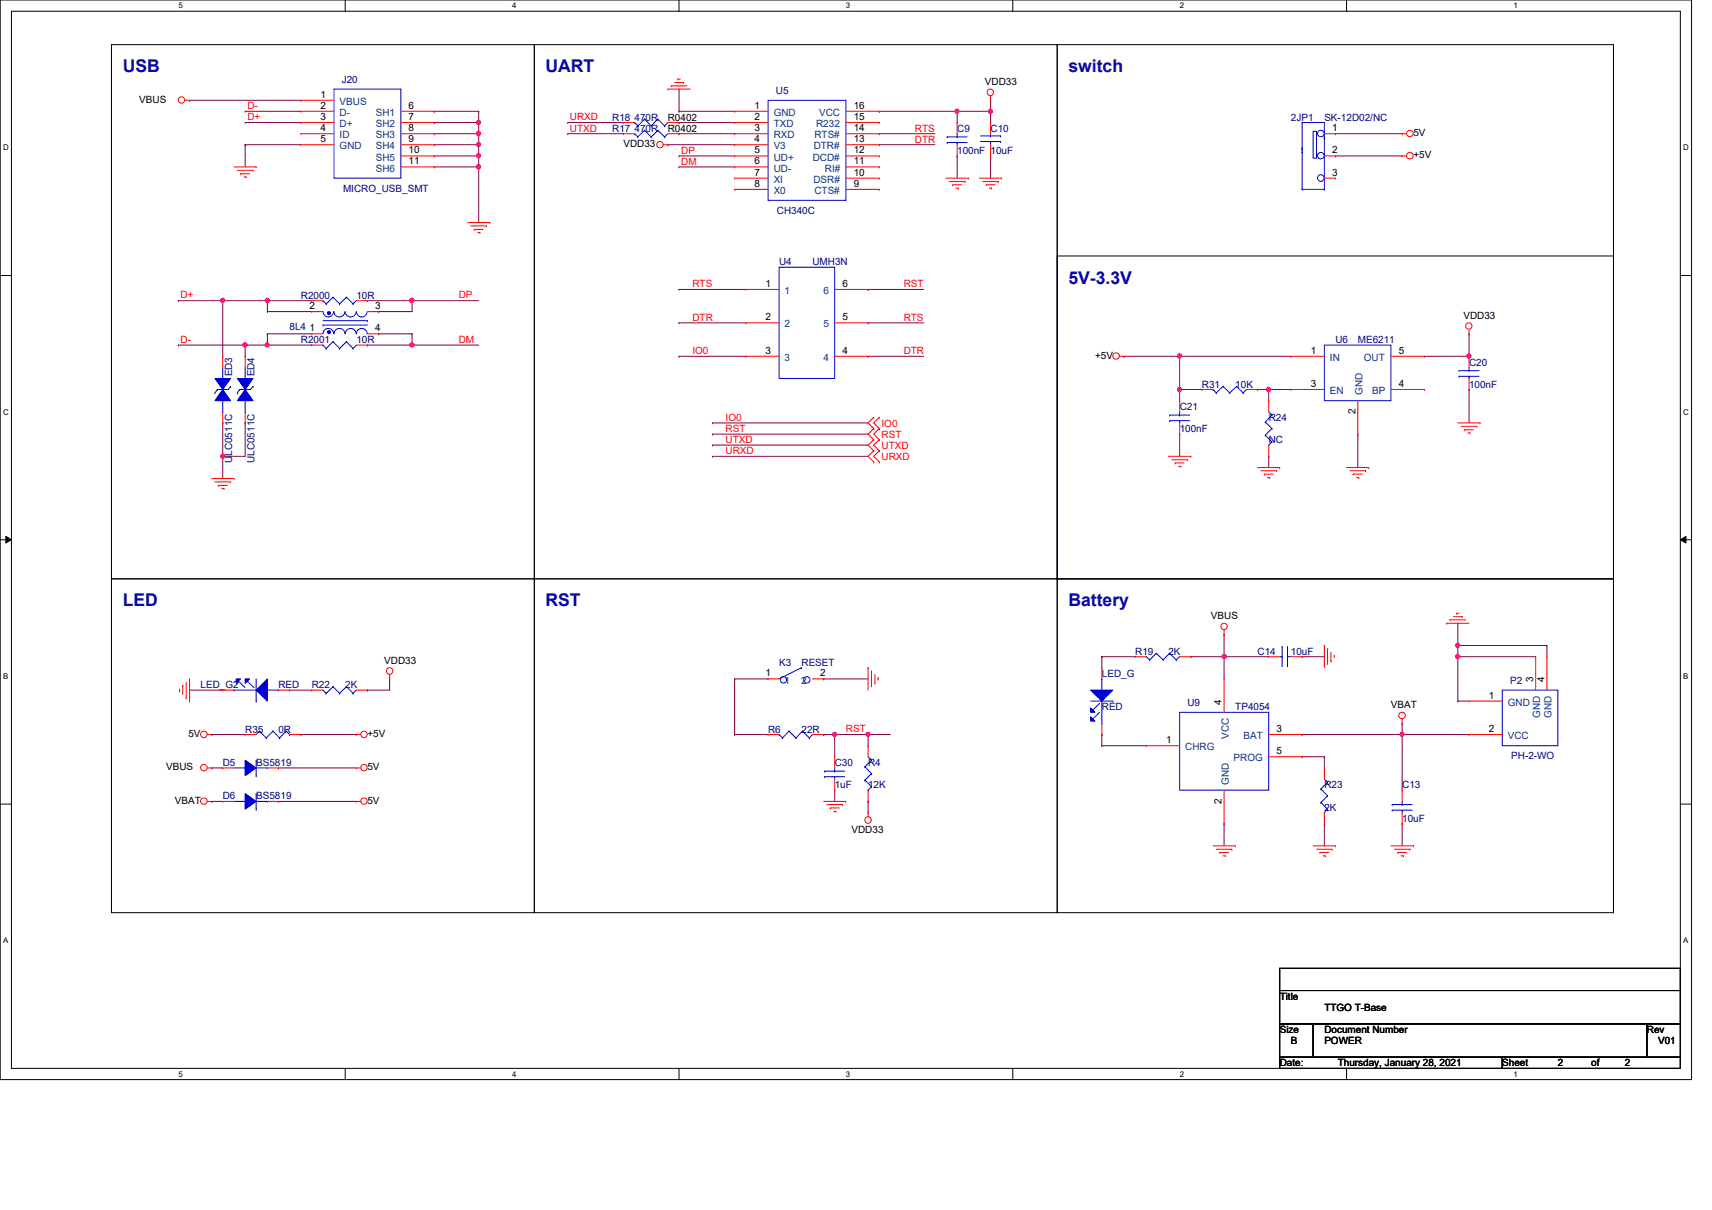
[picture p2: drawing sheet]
<svg xmlns="http://www.w3.org/2000/svg" width="297mm" height="210mm" viewBox="0 0 297 210" stroke-linecap="round" stroke-linejoin="round" font-family="sans-serif">
<path d="M0 0h293.5v187.3h-293.5zM2 1.9h289.5v183.4h-289.5z" fill="none" stroke="#000" stroke-width=".17"/>
<g fill="#fff">
<path d="M30.9 .2h.8v1.5h-.8z"/>
<path d="M30.9 185.5h.8v1.6h-.8z"/>
</g>
<path d="M59.9 0v1.9M59.9 185.3v2" fill="none" stroke="#000" stroke-width=".17"/>
<g fill="#fff">
<path d="M88.9 .2h.7v1.5h-.7z"/>
<path d="M88.9 185.5h.7v1.6h-.7z"/>
</g>
<path d="M117.8 0v1.9M117.8 185.3v2" fill="none" stroke="#000" stroke-width=".17"/>
<g fill="#fff">
<path d="M146.8 .2h.7v1.5h-.7z"/>
<path d="M146.8 185.5h.7v1.6h-.7z"/>
</g>
<path d="M175.7 0v1.9M175.7 185.3v2" fill="none" stroke="#000" stroke-width=".17"/>
<g fill="#fff">
<path d="M204.7 .2h.7v1.5h-.7z"/>
<path d="M204.7 185.5h.7v1.6h-.7z"/>
</g>
<path d="M233.6 0v1.9M233.6 185.3v2" fill="none" stroke="#000" stroke-width=".17"/>
<g fill="#fff">
<path d="M262.6 .2h.8v1.5h-.8z"/>
<path d="M262.6 185.5h.8v1.6h-.8z"/>
<path d="M.5 24.8h1v1.6h-1z"/>
<path d="M292.1 24.8h.9v1.6h-.9z"/>
<path d="M.5 70.7h1v1.5h-1z"/>
<path d="M292.1 70.7h.9v1.5h-.9z"/>
</g>
<path d="M0 47.8h2M291.5 47.8h2" fill="none" stroke="#000" stroke-width=".17"/>
<g fill="#fff">
<path d="M.5 116.5h.9v1.6h-.9z"/>
<path d="M292.1 116.5h.8v1.6h-.8z"/>
</g>
<path d="M0 93.6h2M1 93l1 .6-1 .6zM291.5 93.6l1-.6v1.2zM291.5 93.6h2" fill="none" stroke="#000" stroke-width=".17"/>
<path d="M1 93l1 .6-1 .6zM291.5 93.6l1-.6v1.2z" fill="#000"/>
<g fill="#fff">
<path d="M.5 162.4h.9v1.5h-.9z"/>
<path d="M292.1 162.4h.8v1.5h-.8z"/>
</g>
<path d="M19.3 7.7h73.4v92.7h-73.4zM92.7 7.7h90.7v92.7h-90.7zM183.4 7.7h96.5v92.7h-96.5zM183.4 44.4h96.5v56h-96.5zM19.3 100.4h73.4v57.9h-73.4zM92.7 100.4h90.7v57.9h-90.7zM183.4 100.4h96.5v57.9h-96.5zM0 139.5h2M291.5 139.5h2" fill="none" stroke="#000" stroke-width=".17"/>
<path d="M75.3 19.3h.1M75.3 19.3h7.8M75.3 21.3h.1M75.3 21.3h7.8M83.1 21.3h.1M83.1 21.3v1.9" fill="none" stroke="#7f003f" stroke-width=".17"/>
<circle cx="83" cy="21.2" r=".37" fill="#f0f"/>
<circle cx="83" cy="21.2" r=".37" fill="none" stroke="#f0f" stroke-width=".17"/>
<path d="M75.3 23.2h.1M75.3 23.2h7.8M83.1 23.2h.1M83.1 23.2v1.9" fill="none" stroke="#7f003f" stroke-width=".17"/>
<circle cx="83" cy="23.2" r=".38" fill="#f0f"/>
<circle cx="83" cy="23.2" r=".38" fill="none" stroke="#f0f" stroke-width=".17"/>
<path d="M75.3 25.1h.1M75.3 25.1h7.8M83.1 29h.1M83.1 29v9.6" fill="none" stroke="#7f003f" stroke-width=".17"/>
<circle cx="83" cy="29" r=".38" fill="#f0f"/>
<circle cx="83" cy="29" r=".38" fill="none" stroke="#f0f" stroke-width=".17"/>
<path d="M75.3 27.1h.1M75.3 27.1h7.8" fill="none" stroke="#7f003f" stroke-width=".17"/>
<circle cx="83" cy="27" r=".37" fill="#f0f"/>
<circle cx="83" cy="27" r=".37" fill="none" stroke="#f0f" stroke-width=".17"/>
<g fill="none" stroke="#7f003f" stroke-width=".17">
<path d="M32.9 17.4h.1M32.9 17.4h19.3M42.5 19.3h.1M42.5 19.3h9.7M42.5 25.1h.1M42.5 21.3h.1M42.5 25.1h9.7M42.5 25.1v3.9M42.5 21.3h9.7M75.3 29h.1M83.1 27.1h.1M83.1 25.1h.1"/>
<path d="M83.1 25.1v3.9h-7.8"/>
</g>
<circle cx="83" cy="25.1" r=".37" fill="#f0f"/>
<circle cx="83" cy="25.1" r=".37" fill="none" stroke="#f0f" stroke-width=".17"/>
<path d="M83.1 19.3h.1M83.1 19.3v2M46.4 52.2h.1M46.4 52.2h7.7" fill="none" stroke="#7f003f" stroke-width=".17"/>
<circle cx="46.4" cy="52.1" r=".38" fill="#f0f"/>
<circle cx="46.4" cy="52.1" r=".38" fill="none" stroke="#f0f" stroke-width=".17"/>
<path d="M71.5 59.9h.1M71.5 59.9h11.6" fill="none" stroke="#7f003f" stroke-width=".17"/>
<circle cx="71.5" cy="59.8" r=".37" fill="#f0f"/>
<circle cx="71.5" cy="59.8" r=".37" fill="none" stroke="#f0f" stroke-width=".17"/>
<path d="M71.5 52.2h.1M71.5 52.2h11.6" fill="none" stroke="#7f003f" stroke-width=".17"/>
<circle cx="71.5" cy="52.1" r=".38" fill="#f0f"/>
<circle cx="71.5" cy="52.1" r=".38" fill="none" stroke="#f0f" stroke-width=".17"/>
<g fill="none" stroke="#7f003f" stroke-width=".17">
<path d="M46.4 54.1h.1M46.4 57.9h.1M46.4 59.9h.1M46.4 54.1h7.7M46.4 57.9h7.7M46.4 59.9h7.7M63.8 52.2h.1M63.8 52.2h7.7M65.7 54.1h.1M65.7 57.9h.1M65.7 57.9h5.8M71.5 52.2h.1"/>
<path d="M71.5 57.9h.1M71.5 52.2v1.9h-5.8M71.5 57.9v2"/>
</g>
<circle cx="46.4" cy="59.8" r=".37" fill="#f0f"/>
<circle cx="46.4" cy="59.8" r=".37" fill="none" stroke="#f0f" stroke-width=".17"/>
<path d="M38.6 52.2h.1M38.6 52.2h7.8M46.4 52.2h.1M46.4 52.2v1.9M63.8 59.9h.1M63.8 59.9h7.7" fill="none" stroke="#7f003f" stroke-width=".17"/>
<circle cx="38.6" cy="52.1" r=".38" fill="#f0f"/>
<circle cx="38.6" cy="52.1" r=".38" fill="none" stroke="#f0f" stroke-width=".17"/>
<path d="M42.5 59.9h.1M46.4 57.9h.1M46.4 57.9v2h-3.9" fill="none" stroke="#7f003f" stroke-width=".17"/>
<circle cx="42.5" cy="59.8" r=".37" fill="#f0f"/>
<circle cx="42.5" cy="59.8" r=".37" fill="none" stroke="#f0f" stroke-width=".17"/>
<path d="M30.9 59.9h.1M30.9 52.2h.1M30.9 59.9h11.6M30.9 52.2h7.7M38.6 52.2h.1M38.6 52.2v9.6M42.5 59.9h.1M42.5 59.9v1.9M38.6 79.2h.1M38.6 79.2v3.8" fill="none" stroke="#7f003f" stroke-width=".17"/>
<circle cx="38.7" cy="79.1" r=".37" fill="#f0f"/>
<circle cx="38.7" cy="79.1" r=".37" fill="none" stroke="#f0f" stroke-width=".17"/>
<path d="M254.9 57.9h.1M254.9 57.9v3.9h-7.8M38.6 79.2h.1M38.6 73.4h.1M38.6 73.4v5.8M42.5 73.4h.1M42.5 73.4v5.8h-3.9M247.1 61.8h.1M254.9 67.6h.1M254.9 67.6v5.8" fill="none" stroke="#7f003f" stroke-width=".17"/>
<circle cx="254.8" cy="61.8" r=".38" fill="#f0f"/>
<circle cx="254.8" cy="61.8" r=".38" fill="none" stroke="#f0f" stroke-width=".17"/>
<g fill="none" stroke="#7f003f" stroke-width=".17">
<path d="M117.8 56h.1M117.8 50.2h.1M117.8 56h11.6M117.8 50.2h11.6M150.6 56h.1M150.6 50.2h.1M150.6 56h9.7M150.6 50.2h9.7M117.8 61.8h.1M117.8 61.8h11.6M123.6 75.3h.1M123.6 79.2h.1"/>
<path d="M123.6 77.2h.1M123.6 73.4h.1M123.6 75.3h27M123.6 79.2h27M123.6 77.2h27M123.6 73.4h27M150.6 61.8h.1M150.6 61.8h9.7M204.7 75.3h.1M204.7 61.8h.1M204.7 75.3v3.9M204.7 61.8h19.3"/>
<path d="M220.1 67.6h.1M220.1 67.6h3.9M235.6 75.3h.1M235.6 75.3v5.8M32.9 119.7h.1M32.9 119.7h5.7M50.2 119.7h.1M50.2 119.7h3.9M63.8 119.7h.1M67.6 117.8h.1M67.6 117.8v1.9h-3.8M36.7 133.2h.1"/>
<path d="M36.7 133.2h1.9M48.3 133.2h.1M48.3 133.2h13.5"/>
</g>
<circle cx="204.6" cy="61.8" r=".38" fill="#f0f"/>
<circle cx="204.6" cy="61.8" r=".38" fill="none" stroke="#f0f" stroke-width=".17"/>
<path d="M195 61.8h.1M195 61.8h9.7M204.7 67.6h.1M204.7 67.6v1.9M252.9 113.9h.1M252.9 112h.1M252.9 113.9h13.5M252.9 112v1.9M252.9 112h15.5M268.4 112h.1M268.4 112v1.9" fill="none" stroke="#7f003f" stroke-width=".17"/>
<circle cx="252.9" cy="111.9" r=".37" fill="#f0f"/>
<circle cx="252.9" cy="111.9" r=".37" fill="none" stroke="#f0f" stroke-width=".17"/>
<path d="M252.9 108.1h.1M252.9 108.1v3.9M144.8 137.1h.1M144.8 137.1v1.9M150.6 139h.1M150.6 127.4h.1M150.6 139v1.9M150.6 127.4h3.9" fill="none" stroke="#7f003f" stroke-width=".17"/>
<circle cx="150.6" cy="127.4" r=".37" fill="#f0f"/>
<circle cx="150.6" cy="127.4" r=".37" fill="none" stroke="#f0f" stroke-width=".17"/>
<g fill="none" stroke="#7f003f" stroke-width=".17">
<path d="M127.5 117.8h.1M127.5 117.8v9.6M127.5 117.8h5.8M252.9 113.9h.1M252.9 113.9v7.7M127.5 127.4h.1M127.5 127.4h5.8M142.9 127.4h.1M142.9 127.4h1.9M144.8 127.4h.1M144.8 127.4v3.9M252.9 121.6h.1"/>
<path d="M252.9 121.6h2"/>
</g>
<circle cx="252.9" cy="113.9" r=".37" fill="#f0f"/>
<circle cx="252.9" cy="113.9" r=".37" fill="none" stroke="#f0f" stroke-width=".17"/>
<path d="M204.7 67.6h.1M204.7 67.6h3.8M142.9 117.8h.1M142.9 117.8h7.7" fill="none" stroke="#7f003f" stroke-width=".17"/>
<circle cx="204.6" cy="67.6" r=".38" fill="#f0f"/>
<circle cx="204.6" cy="67.6" r=".38" fill="none" stroke="#f0f" stroke-width=".17"/>
<path d="M204.7 61.8h.1M204.7 61.8v5.8M144.8 127.4h.1M144.8 127.4h5.8M150.6 127.4h.1M150.6 127.4v2" fill="none" stroke="#7f003f" stroke-width=".17"/>
<circle cx="144.8" cy="127.4" r=".37" fill="#f0f"/>
<circle cx="144.8" cy="127.4" r=".37" fill="none" stroke="#f0f" stroke-width=".17"/>
<g fill="none" stroke="#7f003f" stroke-width=".17">
<path d="M117.8 19.3h.1M117.8 15.5h.1M117.8 19.3h9.7M117.8 15.5v3.8M166.1 19.3h.1M166.1 19.3h5.8M115.9 25.1h.1M115.9 25.1h11.6M117.8 29h.1M117.8 27.1h.1M117.8 29h9.7M117.8 27.1h9.7"/>
<path d="M152.6 25.1h.1M152.6 23.2h.1M152.6 25.1h9.6M152.6 23.2h9.6"/>
</g>
<circle cx="166" cy="19.3" r=".38" fill="#f0f"/>
<circle cx="166" cy="19.3" r=".38" fill="none" stroke="#f0f" stroke-width=".17"/>
<path d="M171.9 19.3h.1M171.9 19.3v2" fill="none" stroke="#7f003f" stroke-width=".17"/>
<circle cx="171.8" cy="19.3" r=".38" fill="#f0f"/>
<circle cx="171.8" cy="19.3" r=".38" fill="none" stroke="#f0f" stroke-width=".17"/>
<g fill="none" stroke="#7f003f" stroke-width=".17">
<path d="M166.1 19.3h.1M166.1 19.3v2M171.9 17.4h.1M171.9 17.4v1.9M98.5 21.3h.1M98.5 23.2h.1M98.5 21.3h9.7M98.5 23.2h9.7M117.8 21.3h.1M117.8 23.2h.1M117.8 21.3h9.7M117.8 23.2h9.7"/>
<path d="M166.1 27.1h.1M166.1 27.1v3.8M171.9 27.1h.1M171.9 27.1v3.8M212.4 113.9h.1M212.4 113.9v3.9"/>
</g>
<circle cx="212.4" cy="113.9" r=".37" fill="#f0f"/>
<circle cx="212.4" cy="113.9" r=".37" fill="none" stroke="#f0f" stroke-width=".17"/>
<g fill="none" stroke="#7f003f" stroke-width=".17">
<path d="M191.2 113.9h.1M191.2 113.9h5.8M191.2 113.9v1.9M212.4 113.9h.1M212.4 113.9h7.7M191.2 129.4h.1M191.2 127.4h.1M191.2 129.4h7.7M191.2 127.4v2M225.9 131.3h.1M225.9 131.3h3.9M229.8 131.3h.1"/>
<path d="M229.8 131.3v1.9M243.3 127.4h.1M243.3 127.4h11.6M212.4 142.9h.1M212.4 142.9v3.8"/>
</g>
<circle cx="243.3" cy="127.4" r=".37" fill="#f0f"/>
<circle cx="243.3" cy="127.4" r=".37" fill="none" stroke="#f0f" stroke-width=".17"/>
<g fill="none" stroke="#7f003f" stroke-width=".17">
<path d="M220.1 79.2h.1M220.1 67.6h.1M220.1 67.6v1.9M220.1 79.2v1.9M206.6 113.9h.1M212.4 110.1h.1M212.4 110.1v3.8h-5.8M225.9 113.9h.1M225.9 113.9h3.9M36.7 139h.1M36.7 139h1.9M48.3 139h.1"/>
<path d="M48.3 139h13.5M225.9 127.4h.1M225.9 127.4h17.4M243.3 127.4h.1M243.3 125.5h.1M243.3 125.5v11.6M229.8 142.9h.1M229.8 142.9v3.8M243.3 142.9h.1M243.3 142.9v3.8"/>
</g>
<circle cx="220.1" cy="67.6" r=".38" fill="#f0f"/>
<circle cx="220.1" cy="67.6" r=".38" fill="none" stroke="#f0f" stroke-width=".17"/>
<path d="M152.6 19.3h.1M152.6 19.3h13.5M231.7 23.2h.1M231.7 27.1h.1M231.7 23.2h11.6M231.7 27.1h11.6M218.2 67.6h.1M218.2 67.6h1.9M36.7 127.4h.1M36.7 127.4h5.8M52.2 127.4h.1M52.2 127.4h9.6" fill="none" stroke="#7f003f" stroke-width=".17"/>
<g fill="none" stroke="#f00" stroke-width=".17">
<path d="M32.1 17.4h.8M32.9 17.4h.1M115.9 15.5h.1M115.9 15.5h3.9M116.5 14.9h.1M116.5 14.9h2.7M117 14.3h1.6M117.6 13.7h.1M117.6 13.7h.4M118.6 14.3h.1M171.9 17.4h.1M171.9 16.6v.8"/>
<path d="M40.6 29h3.8M41.2 29.5h2.7M41.7 30.1h.1M41.7 30.1h1.6M42.3 30.7h.4M42.7 30.7h.1M43.9 29.5h.1M44.4 29h.1M81.1 38.6h3.9M81.7 39.2h2.7M82.3 39.8h.1M82.3 39.8h1.5"/>
<path d="M84.4 39.2h.1M85 38.6h.1M115.1 25.1h.8M115.9 25.1h.1M164.1 30.9h3.9M164.7 31.5h2.7M165.3 32h.1M165.3 32h1.5M165.9 32.6h.4M166.1 27.1h.1M166.1 21.3h.1M166.1 21.3v1.9"/>
<path d="M166.1 25.1v2M166.3 32.6h.1M167.4 31.5h.1M168 30.9h.1M169.9 30.9h3.9M170.5 31.5h2.7M171.1 32h.1M171.1 32h1.5M171.7 32.6h.3M172 32.6h.1M173.2 31.5h.1M173.8 30.9h.1"/>
<path d="M229.8 30.9h1.9M229.8 23.2h1.9M229.8 27.1h1.9M231.7 23.2h.1M231.7 30.9h.1M231.7 27.1h.1M243.3 23.2h.1M243.3 27.1h.1M243.3 23.2h.7M243.3 27.1h.7M82.9 40.3h.4M83.3 40.3h.1"/>
<path d="M254.9 57.9h.1M254.9 57.1v.8M151.6 72.4h.1M151.6 74.3h.1M151.6 76.3h.1M151.6 78.2h.1M151.6 72.4l-1 1 1 .9M151.6 74.3l-1 1 1 1M151.6 76.3l-1 .9 1 1M151.6 78.2l-1 1 1 .9M152.6 74.3h.1M152.6 72.4h.1"/>
<path d="M152.6 76.3h.1M152.6 78.2h.1M152.6 72.4l-1 1 1 .9M152.6 74.3l-1 1 1 1M152.6 76.3l-1 .9 1 1M152.6 78.2l-1 1 1 .9M194.3 61.8h.7M195 61.8h.1M202.7 79.2h3.9M203.3 79.8h2.7M206 79.8h.1M206.6 79.2h.1"/>
<path d="M224 61.8h.1M224 67.6h.1M224 61.8h5.8M224 67.6h5.8M235.6 75.3h.1M235.6 69.5v5.8M241.3 61.8h5.8M241.3 67.6h5.8M247.1 61.8h.1M247.1 67.6h.1M252.9 73.4h3.9M253.5 74h2.7"/>
<path d="M254.1 74.5h.1M254.1 74.5h1.5M254.7 75.1h.4M255.1 75.1h.1M256.2 74h.1M256.8 73.4h.1M36.7 83h3.9M37.3 83.6h2.7M37.9 84.2h.1M37.9 84.2h1.6M38.5 84.8h.4M38.9 84.8h.1"/>
<path d="M40 83.6h.1M40.6 83h.1M151.6 80.1h.1M152.6 80.1h.1M203.9 80.3h.1M203.9 80.3h1.5M204.5 80.9h.4M204.9 80.9h.1M218.2 81.1h3.8M218.8 81.7h2.7M219.4 82.3h.1M219.4 82.3h1.5"/>
<path d="M219.9 82.8h.4M220.3 82.8h.1M221.5 81.7h.1M222 81.1h.1M233.6 81.1h3.9M234.2 81.7h2.7M234.8 82.3h.1M234.8 82.3h1.5M235.4 82.8h.4M235.8 82.8h.1M236.9 81.7h.1M237.5 81.1h.1"/>
<path d="M31.2 119.9h.1M31.2 119.5v.4M31.7 118.9h.1M31.7 118.9v1.6M32.3 118.4v2.7M32.9 117.8v3.8M54.1 119.7h.1M54.1 119.7h1.9M61.8 119.7h2M63.8 119.7h.1M67.6 117.8h.1M67.6 117v.8"/>
<path d="M150.6 115.8h.1M150.6 115.8v3.9M151.2 116.4h.1M151.2 116.4v2.7M151.8 118.5h.1M151.8 117v1.5M152.4 117.6h.1M152.4 117.6v.4M197 113.9h.1M197 113.9h1.9M204.7 113.9h1.9M206.6 113.9h.1"/>
<path d="M212.4 110.1h.1M212.4 109.3v.8M229.8 112h.1M229.8 112v3.8M230.3 112.6h.1M230.3 112.6v2.7M230.9 114.7h.1M230.9 113.2v1.5M231.5 113.7h.1M231.5 113.7v.4M251 108.1h.1M251 108.1h3.9"/>
<path d="M251.6 107.5h.1M251.6 107.5h2.7M252.2 107h1.5M252.7 106.4h.1M252.7 106.4h.4M253.7 107h.1M32.3 121.1h.1M32.9 121.6h.1M36 133.2h.7M36 139h.7M36 127.4h.7M36.7 133.2h.1"/>
<path d="M36.7 139h.1M36.7 127.4h.1M61.8 133.2h.1M61.8 139h.1M61.8 127.4h.1M61.8 133.2h.8M61.8 139h.8M61.8 127.4h.8M142.9 139h3.9M143.5 139.6h2.7M146.2 139.6h.1M146.8 139h.1"/>
<path d="M243.3 125.5h.1M243.3 124.7v.8M144.1 140.2h.1M144.1 140.2h1.5M144.6 140.8h.4M145 140.8h.1M150.6 140.9h.1M150.6 140.9v.8M210.5 146.7h3.8M211 147.3h2.7M211.6 147.9h.1M211.6 147.9h1.6"/>
<path d="M212.2 148.5h.4M212.6 148.5h.1M213.7 147.3h.1M214.3 146.7h.1M227.8 146.7h3.9M228.4 147.3h2.7M229 147.9h.1M229 147.9h1.5M229.6 148.5h.4M230 148.5h.1M231.1 147.3h.1M231.7 146.7h.1"/>
<path d="M241.3 146.7h3.9M241.9 147.3h2.7M242.5 147.9h.1M242.5 147.9h1.5M243.1 148.5h.4M243.5 148.5h.1M244.6 147.3h.1M245.2 146.7h.1"/>
<circle cx="31.5" cy="17.4" r=".56"/>
<circle cx="171.8" cy="16" r=".56"/>
<circle cx="114.5" cy="25.1" r=".56"/>
<circle cx="244.6" cy="23.2" r=".56"/>
<circle cx="244.6" cy="27" r=".56"/>
<circle cx="254.8" cy="56.6" r=".56"/>
<circle cx="193.7" cy="61.8" r=".56"/>
<circle cx="67.6" cy="116.4" r=".56"/>
<circle cx="212.4" cy="108.7" r=".56"/>
<circle cx="35.4" cy="127.4" r=".57"/>
<circle cx="35.4" cy="133.2" r=".56"/>
<circle cx="35.4" cy="139" r=".56"/>
<circle cx="63.1" cy="127.4" r=".56"/>
<circle cx="63.2" cy="133.2" r=".56"/>
<circle cx="63.2" cy="139" r=".56"/>
<circle cx="243.3" cy="124.1" r=".56"/>
<circle cx="150.6" cy="142.3" r=".56"/>
</g>
<path d="M222 168h69.5v3.8h-69.5zM222 171.8h69.5v5.8h-69.5zM222 177.6h5.8v5.8h-5.8zM227.8 177.6h57.9v5.8h-57.9zM285.7 177.6h5.8v5.8h-5.8zM222 183.4h38.6v1.9h-38.6zM260.6 183.4h30.9v1.9h-30.9z" fill="none" stroke="#000" stroke-width=".17"/>
<g fill="none" stroke="#00f" stroke-width=".17">
<path d="M164.3 23.7h.1M164.3 24.7h.1M164.3 23.7h3.5M164.3 24.7h3.5M166.1 24.7h.1M166.1 23.7h.1M166.1 23.2v.5M166.1 24.7v.4M225.9 32.9h.1M225.9 21.3h.1M225.9 26.5h.1M225.9 25.7h.1"/>
<path d="M225.9 21.3h3.9v11.6M225.9 32.9h3.9M225.9 21.3v11.6M227.8 22.8h.6v4.6h-.6zM229.8 23.7h.1M229.8 32.9h.1M229.8 59.9h11.5v9.6h-11.5zM56 119.7h.1M56 119.7l.6 .6M57.8 119.1h.1M57.8 119.1l1.1 1.2M57.8 119.1l-1.2 1.2"/>
<path d="M60.1 119.1h.1M60.1 119.1l1.2 1.2M60.1 119.1l-1.2 1.2M61.8 119.7l-.5 .6M198.9 113.9h.1M198.9 113.9l.6 .6M199.5 114.5h.1M200.6 113.3h.1M200.6 113.3l1.2 1.2M200.6 113.3l-1.1 1.2M201.8 114.5h.1M202.9 113.3h.1"/>
<path d="M202.9 113.3l1.2 1.2M202.9 113.3l-1.1 1.2M204.1 114.5h.1M204.7 113.9l-.6 .6M40.6 139h1.9M42.5 139h.1M44.4 137.7v2.7M44.4 139h2M46.4 139h.1M56.6 120.3h.1M58.9 120.3h.1M61.3 120.3h.1"/>
<path d="M44.4 140.4h.1"/>
<circle cx="229.2" cy="30.9" r=".57"/>
<circle cx="229.2" cy="23.2" r=".56"/>
<circle cx="229.2" cy="27" r=".56"/>
</g>
<path d="M42.5 137.7l1.9 1.3-1.9 1.4z" fill-rule="evenodd" fill="#00f"/>
<path d="M58 15.5h11.6v15.4h-11.6zM42.5 137.7l1.9 1.3-1.9 1.4z" fill="none" stroke="#00f" stroke-width=".17"/>
<g fill="none" stroke="#f00" stroke-width=".17">
<path d="M52.2 17.4h.1M52.2 19.3h.1M52.2 17.4h5.8M52.2 19.3h5.8M69.6 19.3h5.7M75.3 19.3h.1M52.2 21.3h.1M52.2 23.2h.1M52.2 25.1h.1M52.2 21.3h5.8M52.2 23.2h5.8M52.2 25.1h5.8"/>
<path d="M69.6 21.3h5.7M69.6 23.2h5.7M69.6 25.1h5.7M69.6 27.1h5.7M69.6 29h5.7M75.3 21.3h.1M75.3 23.2h.1M75.3 25.1h.1M75.3 27.1h.1M75.3 29h.1M38.6 139h.1M38.6 139h2"/>
<path d="M46.4 139h1.9M48.3 139h.1"/>
</g>
<path d="M189.2 119.7h3.9l-1.9 1.9z" fill="#00f"/>
<path d="M189.2 119.7h3.9l-1.9 1.9z" fill="none" stroke="#00f" stroke-width=".17"/>
<path d="M189.2 122.8l.8 .8h-.8z" fill="#00f"/>
<path d="M189.2 122.8l.8 .8h-.8z" fill="none" stroke="#00f" stroke-width=".17"/>
<path d="M189.2 124.3l.8 .8h-.8z" fill="#00f"/>
<g fill="none" stroke="#00f" stroke-width=".17">
<path d="M133.3 17.4h13.5v17.4h-13.5zM135.2 46.4h9.6v19.3h-9.6zM37.7 67.6h.1M37.7 67.6h1.9M38.6 65.7h.1M38.6 71.5h.1M38.6 63.7v2M38.6 69.5v2M219.5 73.2h.1M219.5 75.5h.1M219.5 73.2l1.2 1.1M219.5 75.5l1.2 1.2"/>
<path d="M220.1 77.2h.1M220.1 71.5l.6 .5M220.7 72h.1M220.7 74.3h.1M220.7 76.7h.1M220.7 72l-1.2 1.2M220.7 74.3l-1.2 1.2M220.7 76.7l-.6 .5M253.1 64.3h.1M253.1 65.3h.1M253.1 64.3h3.5M253.1 65.3h3.5"/>
<path d="M254.9 65.3h.1M254.9 64.3h.1M254.9 63.7v.6M254.9 65.3v.4M139.1 115.8h.1M139.1 115.8l-3.9 2M191.2 117.8h.1M191.2 117.8v1.9M260.6 119.7h9.7v9.7h-9.7zM150.1 133h.1M150.1 135.3h.1M150.1 133l1.1 1.2"/>
<path d="M150.1 135.3l1.1 1.2M150.6 137.1h.1M150.6 131.3l.6 .6M151.2 131.9h.1M151.2 134.2h.1M151.2 136.5h.1M151.2 131.9l-1.1 1.1M151.2 134.2l-1.1 1.1M151.2 136.5l-.6 .6M189.2 124.3l.8 .8h-.8zM189.2 121.6h3.9M189.6 123.2h.1"/>
<path d="M189.6 124.7h.1M190.8 122l-1.2 1.2M190.8 123.6l-1.2 1.1M191.2 125.5h.1M191.2 121.6v3.9M193.1 121.6h.1"/>
<circle cx="135.9" cy="117.9" r=".56"/>
<circle cx="140" cy="117.9" r=".56"/>
</g>
<g fill="none" stroke="#f00" stroke-width=".17">
<path d="M127.5 19.3h.1M127.5 19.3h5.8M146.8 19.3h5.8M152.6 19.3h.1M127.5 21.3h.1M127.5 23.2h.1M127.5 25.1h.1M127.5 27.1h.1M127.5 29h.1M127.5 30.9h.1M127.5 32.9h.1M127.5 21.3h5.8"/>
<path d="M127.5 23.2h5.8M127.5 25.1h5.8M127.5 27.1h5.8M127.5 29h5.8M127.5 30.9h5.8M127.5 32.9h5.8M146.8 21.3h5.8M146.8 23.2h5.8M146.8 25.1h5.8M146.8 27.1h5.8M146.8 29h5.8M146.8 30.9h5.8"/>
<path d="M146.8 32.9h5.8M152.6 32.9h.1M152.6 30.9h.1M152.6 29h.1M152.6 27.1h.1M152.6 25.1h.1M152.6 23.2h.1M152.6 21.3h.1M129.4 50.2h.1M129.4 56h.1M129.4 50.2h5.8M129.4 56h5.8"/>
<path d="M144.8 50.2h5.8M144.8 56h5.8M150.6 50.2h.1M150.6 56h.1M129.4 61.8h.1M129.4 61.8h5.8M144.8 61.8h5.8M150.6 61.8h.1M220.1 69.5h.1M220.1 79.2h.1M220.1 69.5v2M220.1 77.2v2"/>
<path d="M254.9 67.6h.1M254.9 61.8h.1M254.9 61.8v1.9M254.9 65.7v1.9M133.3 117.8h.1M133.3 117.8h1.9M141 117.8h1.9M142.9 117.8h.1M191.2 115.8h.1M191.2 115.8v2M266.4 113.9h.1M266.4 113.9v5.8"/>
<path d="M268.4 113.9h.1M268.4 113.9v5.8M150.6 129.4h.1M150.6 139h.1M150.6 129.4v1.9M150.6 137.1v1.9M191.2 127.4h.1M191.2 125.5v1.9M254.9 121.6h.1M254.9 127.4h.1M254.9 121.6h5.7M254.9 127.4h5.7"/>
</g>
<path d="M37.3 65.7h2.7l-1.4 1.9z" fill-rule="evenodd" fill="#00f"/>
<path d="M37.3 65.7h2.7l-1.4 1.9zM37.3 68.2h.1M37.7 67.6l-.4 .6M40 67h.1M40 67l-.4 .6" fill="none" stroke="#00f" stroke-width=".17"/>
<path d="M38.6 67.6l1.4 1.9h-2.7z" fill-rule="evenodd" fill="#00f"/>
<g fill="none" stroke="#00f" stroke-width=".17">
<path d="M56 59.9h.1M56 59.9l.6 .6M57.8 59.3h.1M57.8 59.3l1.1 1.2M57.8 59.3l-1.2 1.2M60.1 59.3h.1M60.1 59.3l1.2 1.2M60.1 59.3l-1.2 1.2M61.8 59.9l-.5 .6M38.6 67.6l1.4 1.9h-2.7zM41.6 67.6h.1M41.6 67.6h1.9"/>
<path d="M42.5 65.7h.1M42.5 71.5h.1M42.5 63.7v2M42.5 69.5v2M56.6 60.5h.1M58.9 60.5h.1M61.3 60.5h.1M210.5 67.6h.1M210.5 67.6l.5 .6M211 68.2h.1M212.2 67h.1M212.2 67l1.2 1.2"/>
<path d="M212.2 67l-1.2 1.2M213.4 68.2h.1M214.5 67h.1M214.5 67l1.2 1.2M214.5 67l-1.1 1.2M215.7 68.2h.1M216.3 67.6l-.6 .6M204.7 123.6h15.4v13.5h-15.4z"/>
</g>
<g fill="none" stroke="#f00" stroke-width=".17">
<path d="M54.1 59.9h.1M54.1 59.9h1.9M61.8 59.9h2M63.8 59.9h.1M38.6 61.8h.1M38.6 73.4h.1M38.6 61.8v1.9M38.6 71.5v1.9M208.5 67.6h.1M208.5 67.6h2M216.3 67.6h1.9M218.2 67.6h.1"/>
<path d="M212.4 117.8h.1M212.4 117.8v5.8M198.9 129.4h.1M198.9 129.4h5.8M212.4 137.1v5.8M220.1 127.4h5.8M220.1 131.3h5.8M225.9 127.4h.1M225.9 131.3h.1M212.4 142.9h.1"/>
</g>
<path d="M41.2 65.7h2.7l-1.4 1.9z" fill-rule="evenodd" fill="#00f"/>
<path d="M41.2 65.7h2.7l-1.4 1.9zM41.2 68.2h.1M41.6 67.6l-.4 .6M43.9 67h.1M43.9 67l-.4 .6" fill="none" stroke="#00f" stroke-width=".17"/>
<path d="M42.5 67.6l1.4 1.9h-2.7z" fill-rule="evenodd" fill="#00f"/>
<g fill="none" stroke="#00f" stroke-width=".17">
<path d="M110.1 23.2h.1M110.1 23.2l.6 .5M110.7 23.7h.1M111.8 22.6h.1M111.8 22.6l1.2 1.1M111.8 22.6l-1.1 1.1M113 23.7h.1M114.1 22.6h.1M114.1 22.6l1.2 1.1M114.1 22.6l-1.1 1.1M115.3 23.7h.1M115.9 23.2l-.6 .5"/>
<path d="M56 52.2h.1M56 52.2l.6 .5M56.6 52.7h.1M57.8 51.6h.1M57.8 51.6l1.1 1.1M57.8 51.6l-1.2 1.1M58.9 52.7h.1M60.1 51.6h.1M60.1 51.6l1.2 1.1M60.1 51.6l-1.2 1.1M61.3 52.7h.1M61.8 52.2l-.5 .5"/>
<path d="M42.5 67.6l1.4 1.9h-2.7zM202.9 72h.1M202.9 73h.1M202.9 72h3.5M202.9 73h3.5M204.7 73h.1M204.7 72h.1M204.7 71.5v.5M204.7 73v.4M222 113.9h.5M222.5 113.9h.1M222.5 112.2h.1"/>
<path d="M222.5 112.2v3.5M223.4 112.2h.1M223.4 113.9h.1M223.4 113.9h.6M223.4 112.2v3.5M40.6 133.2h1.9M42.5 133.2h.1M44.4 134.6h.1M44.4 131.9v2.7M44.4 133.2h2M46.4 133.2h.1M143.1 133.8h.1"/>
<path d="M143.1 134.7h.1M143.1 133.8h3.5M143.1 134.7h3.5M144.8 134.7h.1M144.8 133.8h.1M144.8 133.2v.6M144.8 134.7v.4M229.2 136.9h.1M229.2 139.2h.1M229.2 136.9l1.1 1.1M229.2 139.2l1.1 1.2M229.8 135.1l.5 .6"/>
<path d="M230.3 135.7h.1M230.3 138h.1M230.3 135.7l-1.1 1.2M230.3 138l-1.1 1.2M229.8 140.9h.1M230.3 140.4h.1M230.3 140.4l-.5 .5"/>
</g>
<g fill="none" stroke="#f00" stroke-width=".17">
<path d="M108.2 23.2h.1M108.2 23.2h1.9M115.9 23.2h1.9M117.8 23.2h.1M54.1 52.2h.1M54.1 52.2h1.9M61.8 52.2h2M63.8 52.2h.1M42.5 61.8h.1M42.5 73.4h.1M42.5 61.8v1.9M42.5 71.5v1.9"/>
<path d="M204.7 75.3h.1M204.7 69.5h.1M204.7 69.5v2M204.7 73.4v1.9M220.1 113.9h.1M220.1 113.9h1.9M224 113.9h1.9M225.9 113.9h.1M144.8 137.1h.1M144.8 131.3h.1M144.8 131.3v1.9M144.8 135.1v2"/>
<path d="M229.8 133.2h.1M229.8 133.2v1.9M229.8 142.9h.1M229.8 140.9v2"/>
</g>
<path d="M42.5 131.9l1.9 1.3-1.9 1.4z" fill-rule="evenodd" fill="#00f"/>
<g fill="none" stroke="#00f" stroke-width=".17">
<path d="M110.1 21.3h.1M110.1 21.3l.6 .5M110.7 21.8h.1M111.8 20.7h.1M111.8 20.7l1.2 1.1M111.8 20.7l-1.1 1.1M113 21.8h.1M114.1 20.7h.1M114.1 20.7l1.2 1.1M114.1 20.7l-1.1 1.1M115.3 21.8h.1M115.9 21.3l-.6 .5"/>
<path d="M42.5 131.9l1.9 1.3-1.9 1.4zM241.6 139.6h.1M241.6 139.6h3.4M243.3 139.6h.1M243.3 139v.6M241.6 140.5h.1M241.6 140.5h3.4M243.3 140.5h.1M243.3 140.5v.4"/>
</g>
<path d="M108.2 21.3h.1M108.2 21.3h1.9M115.9 21.3h1.9M117.8 21.3h.1M38.6 133.2h.1M38.6 133.2h2M46.4 133.2h1.9M48.3 133.2h.1M243.3 137.1h.1M243.3 137.1v1.9M243.3 142.9h.1M243.3 140.9v2" fill="none" stroke="#f00" stroke-width=".17"/>
<path d="M46.4 117.8v3.8l-2-1.9z" fill="#00f"/>
<path d="M46.4 117.8v3.8l-2-1.9z" fill="none" stroke="#00f" stroke-width=".17"/>
<path d="M42.5 117.8h.8l-.8 .7z" fill="#00f"/>
<path d="M42.5 117.8h.8l-.8 .7z" fill="none" stroke="#00f" stroke-width=".17"/>
<path d="M41 117.8h.7l-.7 .7z" fill="#00f"/>
<g fill="none" stroke="#00f" stroke-width=".17">
<path d="M56 54.1a.93 .93 0 0 0 1 .9 .93 .93 0 0 0 .9-.9M56 57.9a.93 .93 0 0 1 1-.9 .93 .93 0 0 1 .9 .9M56 56.4h.1M56 55.6h7.8M56 56.4h7.8M58 54.1a.95 .95 0 0 0 .9 .9 .95 .95 0 0 0 1-.9M58 57.9a.95 .95 0 0 1 .9-.9 .95 .95 0 0 1 1 .9M59.9 54.1a.95 .95 0 0 0 1 .9 .95 .95 0 0 0 .9-.9M59.9 57.9a.95 .95 0 0 1 1-.9 .95 .95 0 0 1 .9 .9M61.8 54.1a.93 .93 0 0 0 1 .9 .93 .93 0 0 0 .9-.9M61.8 57.9a.93 .93 0 0 1 1-.9 .93 .93 0 0 1 .9 .9M63.8 55.6h.1"/>
<path d="M40.6 119.7h.1M40.6 119.7h3.8M41 117.8h.7l-.7 .7zM41.4 118.2h.1M41.4 118.2l1.1 1.1M42.9 118.2h.1M42.9 118.2l1.2 1.1M44.4 117.8v3.8M46.4 119.7h1.9M48.3 119.7h.1M44.4 121.6h.1M45 126.8h.1"/>
<path d="M45 126.8l-.6 .6M45 126.8l1.2 1.2M46.2 128h.1M47.4 126.8h.1M47.4 126.8l-1.2 1.2M47.4 126.8l1.1 1.2M48.5 128h.1M49.7 126.8h.1M49.7 126.8l-1.2 1.2M49.7 126.8l.5 .6M50.2 127.4h.1M135.2 127.4h.1"/>
<path d="M135.2 127.4l.6 .6M135.8 128h.1M136.9 126.8h.1M136.9 126.8l1.2 1.2M136.9 126.8l-1.1 1.2M138.1 128h.1M139.2 126.8h.1M139.2 126.8l1.2 1.2M139.2 126.8l-1.1 1.2M140.4 128h.1M141 127.4l-.6 .6"/>
</g>
<path d="M38.6 119.7h.1M38.6 119.7h2M48.3 119.7h1.9M50.2 119.7h.1M42.5 127.4h.1M42.5 127.4h1.9M50.2 127.4h2M52.2 127.4h.1M133.3 127.4h.1M133.3 127.4h1.9M141 127.4h1.9M142.9 127.4h.1" fill="none" stroke="#f00" stroke-width=".17"/>
<circle cx="57.1" cy="57.6" r=".27" fill="#00f"/>
<circle cx="57.1" cy="57.6" r=".27" fill="none" stroke="#00f" stroke-width=".17"/>
<circle cx="57.1" cy="54.3" r=".29" fill="#00f"/>
<g fill="none" stroke="#00f" stroke-width=".17">
<path d="M170.1 24.6h3.5M170.1 23.6h3.5M171.9 23.6h.1M171.9 24.6h.1M171.9 23.2v.4M171.9 24.6v.5M173.6 24.6h.1M173.6 23.6h.1"/>
<circle cx="57.1" cy="54.3" r=".29"/>
</g>
<path d="M171.9 21.3h.1M171.9 27.1h.1M171.9 21.3v1.9M171.9 25.1v2M54.1 57.9h.1M54.1 54.1h.1M54.1 57.9h1.9M54.1 54.1h1.9M63.8 57.9h1.9M63.8 54.1h1.9M65.7 57.9h.1M65.7 54.1h.1" fill="none" stroke="#f00" stroke-width=".17"/>
<circle cx="83" cy="21.2" r=".37" fill="#f0f"/>
<circle cx="83" cy="21.2" r=".37" fill="none" stroke="#f0f" stroke-width=".17"/>
<circle cx="83" cy="23.2" r=".38" fill="#f0f"/>
<circle cx="83" cy="23.2" r=".38" fill="none" stroke="#f0f" stroke-width=".17"/>
<circle cx="83" cy="29" r=".38" fill="#f0f"/>
<circle cx="83" cy="29" r=".38" fill="none" stroke="#f0f" stroke-width=".17"/>
<circle cx="83" cy="27" r=".37" fill="#f0f"/>
<circle cx="83" cy="27" r=".37" fill="none" stroke="#f0f" stroke-width=".17"/>
<circle cx="83" cy="25.1" r=".37" fill="#f0f"/>
<circle cx="83" cy="25.1" r=".37" fill="none" stroke="#f0f" stroke-width=".17"/>
<circle cx="46.4" cy="52.1" r=".38" fill="#f0f"/>
<circle cx="46.4" cy="52.1" r=".38" fill="none" stroke="#f0f" stroke-width=".17"/>
<circle cx="71.5" cy="59.8" r=".37" fill="#f0f"/>
<circle cx="71.5" cy="59.8" r=".37" fill="none" stroke="#f0f" stroke-width=".17"/>
<circle cx="71.5" cy="52.1" r=".38" fill="#f0f"/>
<circle cx="71.5" cy="52.1" r=".38" fill="none" stroke="#f0f" stroke-width=".17"/>
<circle cx="46.4" cy="59.8" r=".37" fill="#f0f"/>
<circle cx="46.4" cy="59.8" r=".37" fill="none" stroke="#f0f" stroke-width=".17"/>
<circle cx="38.6" cy="52.1" r=".38" fill="#f0f"/>
<circle cx="38.6" cy="52.1" r=".38" fill="none" stroke="#f0f" stroke-width=".17"/>
<circle cx="42.5" cy="59.8" r=".37" fill="#f0f"/>
<circle cx="42.5" cy="59.8" r=".37" fill="none" stroke="#f0f" stroke-width=".17"/>
<circle cx="38.7" cy="79.1" r=".37" fill="#f0f"/>
<circle cx="38.7" cy="79.1" r=".37" fill="none" stroke="#f0f" stroke-width=".17"/>
<circle cx="254.8" cy="61.8" r=".38" fill="#f0f"/>
<circle cx="254.8" cy="61.8" r=".38" fill="none" stroke="#f0f" stroke-width=".17"/>
<circle cx="204.6" cy="61.8" r=".38" fill="#f0f"/>
<circle cx="204.6" cy="61.8" r=".38" fill="none" stroke="#f0f" stroke-width=".17"/>
<circle cx="252.9" cy="111.9" r=".37" fill="#f0f"/>
<circle cx="252.9" cy="111.9" r=".37" fill="none" stroke="#f0f" stroke-width=".17"/>
<circle cx="150.6" cy="127.4" r=".37" fill="#f0f"/>
<circle cx="150.6" cy="127.4" r=".37" fill="none" stroke="#f0f" stroke-width=".17"/>
<circle cx="252.9" cy="113.9" r=".37" fill="#f0f"/>
<circle cx="252.9" cy="113.9" r=".37" fill="none" stroke="#f0f" stroke-width=".17"/>
<circle cx="204.6" cy="67.6" r=".38" fill="#f0f"/>
<circle cx="204.6" cy="67.6" r=".38" fill="none" stroke="#f0f" stroke-width=".17"/>
<circle cx="144.8" cy="127.4" r=".37" fill="#f0f"/>
<circle cx="144.8" cy="127.4" r=".37" fill="none" stroke="#f0f" stroke-width=".17"/>
<circle cx="166" cy="19.3" r=".38" fill="#f0f"/>
<circle cx="166" cy="19.3" r=".38" fill="none" stroke="#f0f" stroke-width=".17"/>
<circle cx="171.8" cy="19.3" r=".38" fill="#f0f"/>
<circle cx="171.8" cy="19.3" r=".38" fill="none" stroke="#f0f" stroke-width=".17"/>
<circle cx="212.4" cy="113.9" r=".37" fill="#f0f"/>
<circle cx="212.4" cy="113.9" r=".37" fill="none" stroke="#f0f" stroke-width=".17"/>
<circle cx="243.3" cy="127.4" r=".37" fill="#f0f"/>
<circle cx="243.3" cy="127.4" r=".37" fill="none" stroke="#f0f" stroke-width=".17"/>
<circle cx="220.1" cy="67.6" r=".38" fill="#f0f"/>
<circle cx="220.1" cy="67.6" r=".38" fill="none" stroke="#f0f" stroke-width=".17"/>
<g font-size="3" fill="#00007f">
<text x="21.3" y="12.5">USB</text>
<text x="94.7" y="12.5">UART</text>
<text x="185.4" y="12.5">switch</text>
<text x="185.4" y="49.2">5V-3.3V</text>
<text x="21.3" y="105.2">LED</text>
<text x="94.7" y="105.2">RST</text>
<text x="185.4" y="105.2">Battery</text>
</g>
<g font-size="1.7">
<text x="24.2" y="17.8">VBUS</text>
<text x="55.6" y="17">1</text>
<text x="170.9" y="14.7">VDD33</text>
<text x="55.6" y="18.9">2</text>
<text x="55.6" y="20.8">3</text>
<text x="55.6" y="22.8">4</text>
<text x="70.9" y="18.9">6</text>
<text x="70.9" y="20.8">7</text>
<text x="70.9" y="22.8">8</text>
<text x="115.9" y="22.9">R0402</text>
<text x="115.9" y="20.9">R0402</text>
<text x="130.9" y="18.9">1</text>
<text x="130.9" y="20.8">2</text>
<text x="130.9" y="22.8">3</text>
<text x="148.1" y="22.8">14</text>
<text x="148.1" y="20.8">15</text>
<text x="148.1" y="18.9">16</text>
<text x="231.1" y="22.8">1</text>
<text x="245.2" y="23.6">5V</text>
<text x="55.6" y="24.7">5</text>
<text x="70.9" y="24.7">9</text>
<text x="70.9" y="26.6">10</text>
<text x="70.9" y="28.5">11</text>
<text x="108.2" y="25.6">VDD33</text>
<text x="130.9" y="24.7">4</text>
<text x="130.9" y="26.6">5</text>
<text x="130.9" y="28.5">6</text>
<text x="148.1" y="28.5">11</text>
<text x="148.1" y="26.6">12</text>
<text x="148.1" y="24.7">13</text>
<text x="231.1" y="26.6">2</text>
<text x="245.2" y="27.5">+5V</text>
<text x="130.9" y="30.5">7</text>
<text x="130.9" y="32.4">8</text>
<text x="148.1" y="32.4">9</text>
<text x="148.1" y="30.5">10</text>
<text x="231.1" y="30.5">3</text>
<text x="53.7" y="53.6">2</text>
<text x="65.1" y="53.6">3</text>
<text x="132.8" y="49.8">1</text>
<text x="146.2" y="49.8">6</text>
<text x="53.7" y="57.5">1</text>
<text x="65.1" y="57.5">4</text>
<text x="132.8" y="55.6">2</text>
<text x="146.2" y="55.6">5</text>
<text x="253.9" y="55.3">VDD33</text>
<text x="132.8" y="61.4">3</text>
<text x="146.2" y="61.4">4</text>
<text x="190" y="62.2">+5V</text>
<text x="227.5" y="61.4">1</text>
<text x="242.7" y="61.4">5</text>
<text x="227.5" y="67.1">3</text>
<text x="235.2" y="71.8" transform="rotate(-90 235.2 71.8)">2</text>
<text x="242.7" y="67.1">4</text>
<text x="210.1" y="107.4">VBUS</text>
<text x="66.7" y="115.1">VDD33</text>
<text x="132.8" y="117.3">1</text>
<text x="142.3" y="117.3">2</text>
<text x="266" y="118.4" transform="rotate(-90 266 118.4)">3</text>
<text x="268" y="118.4" transform="rotate(-90 268 118.4)">4</text>
<text x="212" y="122.2" transform="rotate(-90 212 122.2)">4</text>
<text x="241.3" y="122.9">VBAT</text>
<text x="258.3" y="121.2">1</text>
<text x="32.7" y="127.9">5V</text>
<text x="63.8" y="127.9">+5V</text>
<text x="202.4" y="128.9">1</text>
<text x="221.5" y="127">3</text>
<text x="221.5" y="130.9">5</text>
<text x="258.3" y="127">2</text>
<text x="28.8" y="133.6">VBUS</text>
<text x="63.8" y="133.6">5V</text>
<text x="30.3" y="139.4">VBAT</text>
<text x="63.8" y="139.4">5V</text>
<text x="212" y="139.4" transform="rotate(-90 212 139.4)">2</text>
<text x="147.7" y="144.5">VDD33</text>
<text x="222" y="173.4">Title</text>
<text x="222" y="179.2">Size</text>
<text x="229.8" y="179.2">Document Number</text>
<text x="229.8" y="175.3">TTGO T-Base</text>
<text x="285.7" y="179.2">Rev</text>
<text x="222" y="185">Date:</text>
<text x="224" y="181.1">B</text>
<text x="229.8" y="181.1">POWER</text>
<text x="232.1" y="185">Thursday, January 28, 2021</text>
<text x="260.6" y="185">Sheet</text>
<text x="270.3" y="185">2</text>
<text x="276.1" y="185">of</text>
<text x="281.9" y="185">2</text>
<text x="287.7" y="181.1">V01</text>
</g>
<g font-size="1.7" fill="#00007f">
<text x="59.3" y="14.4">J20</text>
<text x="134.6" y="16.3">U5</text>
<text x="106.2" y="22.9">R17 470R</text>
<text x="106.2" y="20.9">R18 470R</text>
<text x="166.1" y="22.9">C9</text>
<text x="171.9" y="22.9">C10</text>
<text x="224" y="20.9">2JP1</text>
<text x="229.8" y="20.9">SK-12D02/NC</text>
<text x="166.1" y="26.7">100nF 10uF</text>
<text x="59.5" y="33.3">MICRO_USB_SMT</text>
<text x="134.8" y="37.1">CH340C</text>
<text x="135.2" y="46">U4</text>
<text x="141" y="46">UMH3N</text>
<text x="52.2" y="51.8">R2000</text>
<text x="61.8" y="51.8">10R</text>
<text x="50.2" y="57.2">8L4</text>
<text x="52.2" y="59.5">R2001</text>
<text x="61.8" y="59.5">10R</text>
<text x="231.7" y="59.5">U6</text>
<text x="235.6" y="59.5">ME6211</text>
<text x="40.3" y="65.3" transform="rotate(-90 40.3 65.3)">ED3</text>
<text x="44.2" y="65.3" transform="rotate(-90 44.2 65.3)">ED4</text>
<text x="254.9" y="63.4">C20</text>
<text x="204.7" y="71.1">C21</text>
<text x="208.5" y="67.3">R31</text>
<text x="214.3" y="67.3">10K</text>
<text x="254.9" y="67.3">100nF</text>
<text x="204.7" y="75">100nF</text>
<text x="220.1" y="73.1">R24</text>
<text x="220.1" y="76.9">NC</text>
<text x="40.3" y="80.3" transform="rotate(-90 40.3 80.3)">ULC0511C</text>
<text x="44.2" y="80.3" transform="rotate(-90 44.2 80.3)">ULC0511C</text>
<text x="197" y="113.6">R19</text>
<text x="202.7" y="113.6">2K</text>
<text x="218.2" y="113.6">C14</text>
<text x="224" y="113.6">10uF</text>
<text x="34.8" y="119.4">LED_G2</text>
<text x="48.3" y="119.4">RED</text>
<text x="54.1" y="119.4">R22</text>
<text x="59.9" y="119.4">2K</text>
<text x="135.2" y="115.5">K3</text>
<text x="139.1" y="115.5">RESET</text>
<text x="191.2" y="117.4">LED_G</text>
<text x="262" y="118.6">P2</text>
<text x="191.2" y="123.2">RED</text>
<text x="206" y="122.5">U9</text>
<text x="214.3" y="123.2">TP4054</text>
<text x="42.5" y="127.1">R35</text>
<text x="48.3" y="127.1">0R</text>
<text x="133.3" y="127.1">R6</text>
<text x="139.1" y="127.1">22R</text>
<text x="262.2" y="131.7">PH-2-WO</text>
<text x="38.6" y="132.9">D5</text>
<text x="44.4" y="132.9">BS5819</text>
<text x="144.8" y="132.9">C30</text>
<text x="144.8" y="136.7">1uF</text>
<text x="150.6" y="132.9">R4</text>
<text x="150.6" y="136.7">12K</text>
<text x="229.8" y="136.7">R23</text>
<text x="243.3" y="136.7">C13</text>
<text x="38.6" y="138.7">D6</text>
<text x="44.4" y="138.7">BS5819</text>
<text x="229.8" y="140.6">2K</text>
<text x="243.3" y="142.5">10uF</text>
</g>
<g font-size="1.7" fill="#f00">
<text x="42.9" y="20.9">D+</text>
<text x="42.9" y="18.9">D-</text>
<text x="98.9" y="20.9">URXD</text>
<text x="98.9" y="22.8">UTXD</text>
<text x="158.7" y="22.8">RTS</text>
<text x="118.2" y="28.6">DM</text>
<text x="118.2" y="26.7">DP</text>
<text x="158.7" y="24.7">DTR</text>
<text x="31.3" y="51.8">D+</text>
<text x="79.6" y="51.8">DP</text>
<text x="120.1" y="49.8">RTS</text>
<text x="156.8" y="49.8">RST</text>
<text x="31.3" y="59.5">D-</text>
<text x="79.6" y="59.5">DM</text>
<text x="120.1" y="55.6">DTR</text>
<text x="156.8" y="55.6">RTS</text>
<text x="120.1" y="61.4">IO0</text>
<text x="156.8" y="61.4">DTR</text>
<text x="125.9" y="74.9">RST</text>
<text x="125.9" y="76.8">UTXD</text>
<text x="125.9" y="73">IO0</text>
<text x="152.9" y="74">IO0</text>
<text x="152.9" y="75.9">RST</text>
<text x="152.9" y="77.9">UTXD</text>
<text x="125.9" y="78.8">URXD</text>
<text x="152.9" y="79.8">URXD</text>
<text x="146.8" y="127">RST</text>
</g>
<g font-size="1.7" fill="#003f7f">
<text x="58.9" y="18.2">VBUS</text>
<text x="58.9" y="20.1">D-</text>
<text x="58.9" y="22.1">D+</text>
<text x="65.2" y="20.1">SH1</text>
<text x="65.2" y="22.1">SH2</text>
<text x="134.2" y="20.1">GND</text>
<text x="134.2" y="22.1">TXD</text>
<text x="141.6" y="22.1">R232</text>
<text x="142.1" y="20.1">VCC</text>
<text x="58.9" y="24">ID</text>
<text x="58.9" y="25.9">GND</text>
<text x="65.2" y="24">SH3</text>
<text x="65.2" y="25.9">SH4</text>
<text x="65.2" y="27.9">SH5</text>
<text x="65.2" y="29.8">SH6</text>
<text x="134.2" y="24">RXD</text>
<text x="134.2" y="25.9">V3</text>
<text x="134.2" y="27.9">UD+</text>
<text x="134.2" y="29.8">UD-</text>
<text x="141" y="27.9">DCD#</text>
<text x="141.2" y="25.9">DTR#</text>
<text x="141.3" y="24">RTS#</text>
<text x="143.1" y="29.8">RI#</text>
<text x="134.2" y="31.7">XI</text>
<text x="134.2" y="33.7">X0</text>
<text x="141.1" y="31.7">DSR#</text>
<text x="141.3" y="33.7">CTS#</text>
<text x="136.1" y="51">1</text>
<text x="142.9" y="51">6</text>
<text x="136.1" y="56.8">2</text>
<text x="142.9" y="56.8">5</text>
<text x="136.1" y="62.6">3</text>
<text x="142.9" y="62.6">4</text>
<text x="230.8" y="62.6">IN</text>
<text x="236.6" y="62.6">OUT</text>
<text x="230.8" y="68.4">EN</text>
<text x="236.4" y="68.5" transform="rotate(-90 236.4 68.5)">GND</text>
<text x="238.1" y="68.4">BP</text>
<text x="136.1" y="118.6">1</text>
<text x="139" y="118.6">2</text>
<text x="261.6" y="122.4">GND</text>
<text x="267.2" y="124.5" transform="rotate(-90 267.2 124.5)">GND</text>
<text x="269.2" y="124.5" transform="rotate(-90 269.2 124.5)">GND</text>
<text x="205.7" y="130.2">CHRG</text>
<text x="213.2" y="128.1" transform="rotate(-90 213.2 128.1)">VCC</text>
<text x="215.8" y="128.2">BAT</text>
<text x="261.6" y="128.2">VCC</text>
<text x="213.2" y="136.1" transform="rotate(-90 213.2 136.1)">GND</text>
<text x="214" y="132.1">PROG</text>
</g>
<g font-size="1.4">
<text x="30.9" y="1.4">5</text>
<text x="88.9" y="1.4">4</text>
<text x="146.8" y="1.4">3</text>
<text x="204.7" y="1.4">2</text>
<text x="262.6" y="1.4">1</text>
<text x=".5" y="26.1">D</text>
<text x="292.1" y="26.1">D</text>
<text x=".5" y="71.9">C</text>
<text x="292.1" y="71.9">C</text>
<text x=".5" y="117.8">B</text>
<text x="292.1" y="117.8">B</text>
<text x=".5" y="163.6">A</text>
<text x="292.1" y="163.6">A</text>
<text x="30.9" y="186.8">5</text>
<text x="88.9" y="186.8">4</text>
<text x="146.8" y="186.8">3</text>
<text x="204.7" y="186.8">2</text>
<text x="262.6" y="186.8">1</text>
</g>
</svg>
